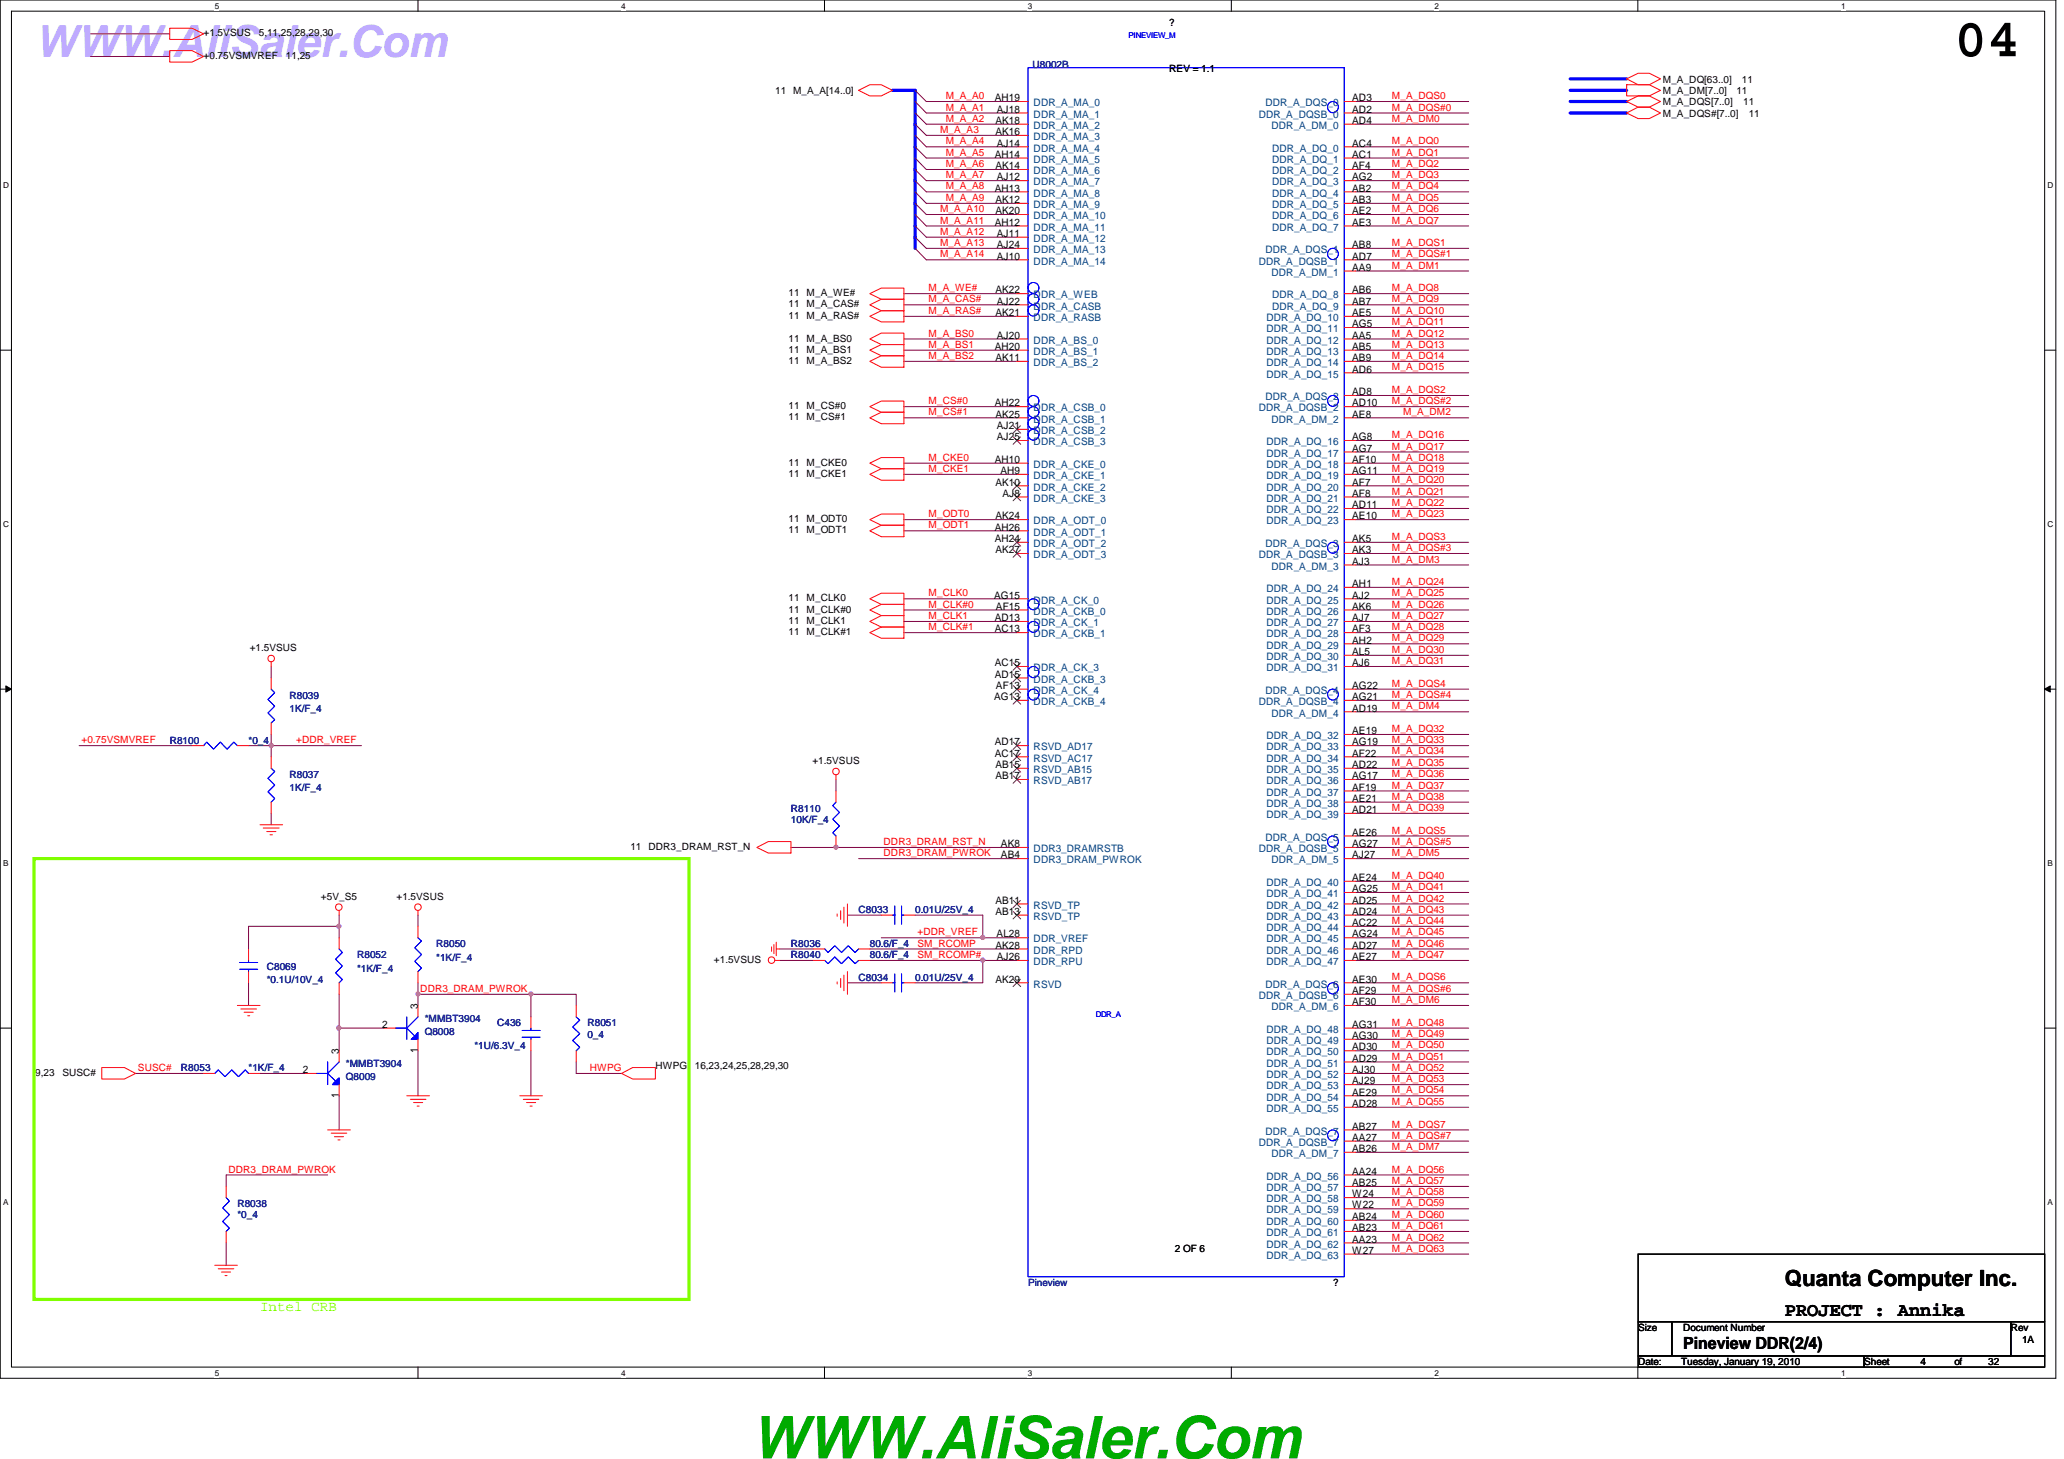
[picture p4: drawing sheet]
<svg xmlns="http://www.w3.org/2000/svg" width="297mm" height="210mm" viewBox="0 0 297 210" stroke-linecap="round" stroke-linejoin="round" font-family="sans-serif">
<path d="M0 0h295.9v198.3h-295.9zM1.6 1.6h292.7v195.1h-292.7z" fill="none" stroke="#000" stroke-width=".14"/>
<g fill="#fff">
<path d="M30.9 .2h.6v1.3h-.6z"/>
<path d="M30.9 196.8h.6v1.4h-.6z"/>
</g>
<path d="M60.2 0v1.6M60.2 196.7v1.6" fill="none" stroke="#000" stroke-width=".14"/>
<g fill="#fff">
<path d="M89.4 .2h.6v1.3h-.6z"/>
<path d="M89.4 196.8h.6v1.4h-.6z"/>
</g>
<path d="M118.7 0v1.6M118.7 196.7v1.6" fill="none" stroke="#000" stroke-width=".14"/>
<g fill="#fff">
<path d="M147.9 .2h.6v1.3h-.6z"/>
<path d="M147.9 196.8h.6v1.4h-.6z"/>
</g>
<path d="M177.2 0v1.6M177.2 196.7v1.6" fill="none" stroke="#000" stroke-width=".14"/>
<g fill="#fff">
<path d="M206.5 .2h.5v1.3h-.5z"/>
<path d="M206.5 196.8h.5v1.4h-.5z"/>
</g>
<path d="M235.7 0v1.6M235.7 196.7v1.6" fill="none" stroke="#000" stroke-width=".14"/>
<g fill="#fff">
<path d="M265 .2h.6v1.3h-.6z"/>
<path d="M265 196.8h.6v1.4h-.6z"/>
<path d="M.5 26h.8v1.3h-.8z"/>
<path d="M294.7 26h.8v1.3h-.8z"/>
<path d="M.5 74.8h.8v1.3h-.8z"/>
<path d="M294.7 74.8h.8v1.3h-.8z"/>
</g>
<path d="M0 50.4h1.6M294.3 50.4h1.6" fill="none" stroke="#000" stroke-width=".14"/>
<g fill="#fff">
<path d="M.5 123.5h.7v1.3h-.7z"/>
<path d="M294.7 123.5h.7v1.3h-.7z"/>
</g>
<path d="M0 99.1h1.6M.8 98.7l.8 .4-.8 .5zM294.3 99.1h1.6M294.3 99.1l.8-.4v.9z" fill="none" stroke="#000" stroke-width=".14"/>
<path d="M.8 98.7l.8 .4-.8 .5zM294.3 99.1l.8-.4v.9z" fill="#000"/>
<g fill="#fff">
<path d="M.5 172.3h.7v1.3h-.7z"/>
<path d="M294.7 172.3h.7v1.3h-.7z"/>
</g>
<path d="M0 147.9h1.6M294.3 147.9h1.6" fill="none" stroke="#000" stroke-width=".14"/>
<path d="M130.1 89.4h16.2M130.1 91h16.2M130.1 87.8h16.2M130.1 86.1h16.2M126.8 134.9h14.6M141.4 134.9h4.9M141.4 131.7v3.2" fill="none" stroke="#800040" stroke-width=".14"/>
<circle cx="141.4" cy="134.9" r=".3" fill="#f0f"/>
<circle cx="141.4" cy="134.9" r=".3" fill="none" stroke="#f0f" stroke-width=".14"/>
<path d="M130.1 48.8h16.2M130.1 50.4h16.2M130.1 52h16.2M130.1 58.5h16.2M130.1 60.1h16.2M112.2 136.5h4.8M112.2 138.2h4.8M125.2 136.5h21.1M125.2 138.2h16.2v3.2h-9.7M141.4 138.2h4.9M122 141.4h4.8" fill="none" stroke="#800040" stroke-width=".14"/>
<circle cx="141.4" cy="138.1" r=".3" fill="#f0f"/>
<circle cx="141.4" cy="138.1" r=".3" fill="none" stroke="#f0f" stroke-width=".14"/>
<g fill="none" stroke="#800040" stroke-width=".14">
<path d="M133.3 14.6h13M133.3 16.3h13M133.3 17.9h13M195.1 14.6h16.3M195.1 16.3h16.3M195.1 17.9h16.3M133.3 26h13M133.3 32.5h13M133.3 21.1h13M133.3 22.7h13M133.3 24.4h13M133.3 34.1h13"/>
<path d="M133.3 30.9h13M133.3 29.3h13M133.3 27.6h13M133.3 35.7h13M133.3 37.4h13M195.1 39h16.3M195.1 22.7h16.3M195.1 27.6h16.3M195.1 29.3h16.3M195.1 30.9h16.3M195.1 26h16.3M195.1 24.4h16.3"/>
<path d="M195.1 32.5h16.3M195.1 21.1h16.3M195.1 35.7h16.3M195.1 37.4h16.3M195.1 48.8h16.3M195.1 45.5h16.3M195.1 43.9h16.3M195.1 47.1h16.3M195.1 42.2h16.3M195.1 50.4h16.3M195.1 52h16.3M195.1 53.6h16.3"/>
<path d="M195.1 56.9h16.3M195.1 58.5h16.3M130.1 68.2h16.2M130.1 66.6h16.2M130.1 76.4h16.2M130.1 74.8h16.2M195.1 63.4h16.3M195.1 65h16.3M195.1 71.5h16.3M195.1 69.9h16.3M195.1 66.6h16.3M195.1 68.2h16.3"/>
<path d="M195.1 73.2h16.3M195.1 74.8h16.3M195.1 78h16.3M195.1 79.6h16.3M195.1 99.1h16.3M195.1 81.3h16.3M195.1 84.5h16.3M195.1 89.4h16.3M195.1 91h16.3M195.1 86.1h16.3M195.1 87.8h16.3M195.1 92.6h16.3"/>
<path d="M195.1 94.3h16.3M195.1 95.9h16.3M39 107.3v1.6M120.3 112.1v1.7M195.1 105.7h16.3M195.1 107.3h16.3M195.1 113.8h16.3M195.1 115.4h16.3M195.1 112.1h16.3M195.1 117h16.3M195.1 110.5h16.3M195.1 108.9h16.3"/>
<path d="M195.1 100.8h16.3M195.1 102.4h16.3M122 131.7h4.8M131.7 131.7h9.7M195.1 123.5h16.3M195.1 131.7h16.3M195.1 126.8h16.3M195.1 130h16.3M195.1 128.4h16.3M195.1 133.3h16.3M195.1 138.2h16.3M195.1 136.5h16.3"/>
<path d="M195.1 134.9h16.3M195.1 120.3h16.3M195.1 121.9h16.3M195.1 141.4h16.3M195.1 143h16.3M195.1 144.7h16.3M195.1 149.5h16.3M195.1 147.9h16.3M195.1 152.8h16.3M195.1 156h16.3M195.1 157.6h16.3M195.1 154.4h16.3"/>
<path d="M195.1 151.2h16.3M195.1 159.3h16.3M195.1 165.8h16.3M195.1 173.9h16.3M195.1 170.7h16.3M195.1 175.6h16.3M195.1 172.3h16.3M195.1 169h16.3M195.1 177.2h16.3M195.1 178.8h16.3M195.1 162.6h16.3M195.1 164.2h16.3"/>
<path d="M195.1 180.4h16.3"/>
</g>
<circle cx="39" cy="107.2" r=".31" fill="#f0f"/>
<circle cx="39" cy="107.2" r=".31" fill="none" stroke="#f0f" stroke-width=".14"/>
<path d="M13 4.9h11.4M133.3 19.5h13M130.1 42.2h16.2M130.1 43.9h16.2M130.1 45.5h16.2M195.1 60.1h16.3M39 95.9v1.6M39 117v1.7M39 105.7v1.6h13M120.3 121.9h26" fill="none" stroke="#800040" stroke-width=".14"/>
<path d="M128.4 13h3.3M226 11.3h8.1M226 13h8.1M226 14.6h8.1M226 16.3h8.1M131.7 34.1v1.6" fill="none" stroke="#00f" stroke-width=".47"/>
<circle cx="120.3" cy="121.9" r=".3" fill="#f0f"/>
<circle cx="120.3" cy="121.9" r=".3" fill="none" stroke="#f0f" stroke-width=".14"/>
<path d="M60.2 131.7v1.6M113.8 121.9h6.5M123.6 123.5h22.7M60.2 141.4v3.3M76.4 143h6.5v1.7M32.6 178.8v3.2M47.2 169h-14.6v1.7" fill="none" stroke="#800040" stroke-width=".14"/>
<path d="M131.7 13v21.1" fill="none" stroke="#00f" stroke-width=".47"/>
<circle cx="76.4" cy="143" r=".3" fill="#f0f"/>
<circle cx="76.4" cy="143" r=".3" fill="none" stroke="#f0f" stroke-width=".14"/>
<path d="M48.8 133.3v1.6M60.2 151.2v6.4M82.9 152.8v1.6h6.5" fill="none" stroke="#800040" stroke-width=".14"/>
<circle cx="48.8" cy="133.3" r=".3" fill="#f0f"/>
<circle cx="48.8" cy="133.3" r=".3" fill="none" stroke="#f0f" stroke-width=".14"/>
<path d="M55.3 147.9h-6.5v3.3" fill="none" stroke="#800040" stroke-width=".14"/>
<circle cx="48.8" cy="147.9" r=".31" fill="#f0f"/>
<circle cx="48.8" cy="147.9" r=".31" fill="none" stroke="#f0f" stroke-width=".14"/>
<path d="M37.4 154.4h6.5M48.8 157.6v5M48.8 143v4.9M60.2 143h16.2v3.3" fill="none" stroke="#800040" stroke-width=".14"/>
<circle cx="60.2" cy="143" r=".3" fill="#f0f"/>
<circle cx="60.2" cy="143" r=".3" fill="none" stroke="#f0f" stroke-width=".14"/>
<g fill="none" stroke="#800040" stroke-width=".14">
<path d="M13 8.1h11.4M131.7 17.9l1.6 1.6M131.7 16.3l1.6 1.6M131.7 19.5l1.6 1.6M131.7 14.6l1.6 1.7M131.7 13l1.6 1.6M131.7 30.9l1.6 1.6M131.7 26l1.6 1.6M131.7 21.1l1.6 1.6M131.7 32.5l1.6 1.6M131.7 24.4l1.6 1.6M131.7 27.6l1.6 1.7"/>
<path d="M131.7 29.3l1.6 1.6M131.7 22.7l1.6 1.7M131.7 34.1l1.6 1.6M131.7 35.7l1.6 1.7M11.4 107.3h16.2M35.8 107.3h3.2M48.8 131.7v1.6h-13v3.2M19.5 154.4h9.8M35.8 141.4v3.3M76.4 151.2v6.4"/>
</g>
<g fill="none" stroke="#f00" stroke-width=".14">
<path d="M24.4 4.1h3.2l1.7 .8-1.7 .8h-3.2zM24.4 7.3h3.2l1.7 .8-1.7 .8h-3.2zM123.6 13l1.6-.8h1.6l1.6 .8-1.6 .8h-1.6zM234.1 11.3l1.7-.8h1.6l1.6 .8-1.6 .9h-1.6zM234.1 14.6l1.7-.8h1.6l1.6 .8-1.6 .8h-1.6zM234.1 16.3l1.7-.9h1.6l1.6 .9-1.6 .8h-1.6zM234.1 12.2h3.3l1.6 .8-1.6 .8h-3.3zM125.2 42.2l1.6-.8h3.3v1.7h-3.3zM125.2 43.9l1.6-.8h3.3v1.6h-3.3zM125.2 45.5l1.6-.8h3.3v1.6h-3.3zM125.2 48.8l1.6-.9h3.3v1.7h-3.3zM125.2 50.4l1.6-.8h3.3v1.6h-3.3z"/>
<path d="M125.2 52l1.6-.8h3.3v1.6h-3.3zM125.2 58.5l1.6-.8h3.3v1.6h-3.3zM125.2 60.1l1.6-.8h3.3v1.7h-3.3zM125.2 66.6l1.6-.8h3.3v1.6h-3.3zM125.2 68.2l1.6-.8h3.3v1.7h-3.3zM125.2 74.8l1.6-.8h3.3v1.6h-3.3zM125.2 76.4l1.6-.8h3.3v1.6h-3.3zM39 95.2v.7M125.2 86.1l1.6-.8h3.3v1.7h-3.3zM125.2 87.8l1.6-.8h3.3v1.6h-3.3zM125.2 89.4l1.6-.8h3.3v1.6h-3.3zM125.2 91l1.6-.8h3.3v1.6h-3.3z"/>
<path d="M37.4 118.7h3.3M37.9 119.1h2.3M38.4 119.6h1.3M39 108.9v1.6M39 115.4v1.6M120.3 111.5v.6M38.9 120.1h.3M48.8 131v.7M60.2 131v.7M108.9 121.9l1.7-.8h3.2v1.6h-3.2zM111 136.2v.7M111.4 135.9v1.3"/>
<path d="M111.5 138.2h.7M111.7 135.6v1.9M111.7 136.5h.5M117 136.5h1.7M120.5 131.5v.3M121 131v1.3M121.5 130.5v2.3M122 139.8v3.2M122 130v3.3M123.6 136.5h1.6M14.6 153.6h3.3l1.6 .8-1.6 .8h-3.3zM29.3 154.4h1.6"/>
<path d="M34.2 144.7h3.2M34.7 145.2h2.2M35.1 145.6h1.3M35.6 146.1h.3M35.8 154.4h1.6M58.5 157.6h3.3M59.1 158.2h2.2M59.5 158.6h1.3M60 159.1h.3M74.8 157.6h3.3M75.3 158.2h2.3M75.8 158.6h1.3"/>
<path d="M76.3 159.1h.3M76.4 146.3v1.6M76.4 149.5v1.7M89.4 154.4l1.7-.8h3.2v1.6h-3.2zM120.5 141.3v.3M121 140.8v1.3M121.5 140.3v2.2M32.6 170.7v1.6M32.6 177.2v1.6M47.2 162.6h3.2M47.7 163h2.2M48.1 163.5h1.3"/>
<path d="M48.6 164h.3M30.9 182h3.3M31.4 182.5h2.3M31.9 183h1.3M32.4 183.5h.3"/>
<circle cx="39" cy="94.7" r=".47"/>
<circle cx="120.3" cy="111" r=".47"/>
<circle cx="48.8" cy="130.5" r=".47"/>
<circle cx="60.1" cy="130.5" r=".47"/>
<circle cx="111" cy="138.1" r=".47"/>
</g>
<path d="M235.8 180.4h58.5v9.8h-58.5zM235.8 190.2h4.8v4.9h-4.8zM235.8 195.1h32.5v1.6h-32.5zM240.6 190.2h48.8v4.9h-48.8zM268.3 195.1h26v1.6h-26zM289.4 190.2h4.9v4.9h-4.9z" fill="none" stroke="#000" stroke-width=".14"/>
<path d="M4.9 123.5h94.3v63.4h-94.3z" fill="none" stroke="#80ff00" stroke-width=".47"/>
<path d="M39 110.5l.5 .5-.9 1 .9 .9-.9 1 .9 1-.5 .5M118.7 136.5l.5 .5 .9-.9 1 .9 1-.9 1 .9 .5-.5M30.9 154.4l.5-.5 1 1 1-1 .9 1 1-1 .5 .5M75.1 149.2h2.6M75.1 148.3h2.6M76.4 147.9v.4M76.4 149.2v.3M32.6 172.3l.4 .5-1 1 1 1-1 .9 1 1-.4 .5" fill="none" stroke="#00f" stroke-width=".14"/>
<path d="M59.2 149.5l1-1v1z" fill-rule="evenodd" fill="#00f"/>
<path d="M56.9 147.9h1.6M58.5 146.3v3.2M59.2 149.5l1-1v1zM60.2 146.3l-1.7 1.6 1.2 1.2" fill="none" stroke="#00f" stroke-width=".14"/>
<path d="M59.2 149.5l1-1v1z" fill-rule="evenodd" fill="#00f"/>
<g fill="none" stroke="#00f" stroke-width=".14">
<path d="M148 9.7h45.5v174h-45.5zM29.3 107.3l.5-.5 .9 1 1-1 1 1 1-1 .5 .5M120.3 115.4l-.5 .5 1 1-1 1 1 .9-1 1 .5 .5M34.5 139.4h2.6M34.5 138.5h2.6M35.8 139.4v.4M35.8 138.2v.3M118.7 138.2l.5 .4 .9-.9 1 .9 1-.9 1 .9 .5-.4M128.4 131.7h.4M128.8 130.3v2.7M129.7 130.3v2.7M129.7 131.7h.4"/>
<path d="M56.9 147.9h1.6M58.5 146.3v3.2M59.2 149.5l1-1v1zM60.2 146.3l-1.7 1.6 1.2 1.2M82.9 146.3l.5 .5-1 .9 1 1-1 1 1 1-.5 .5"/>
<circle cx="191.8" cy="15.4" r=".79"/>
<circle cx="191.8" cy="36.5" r=".79"/>
<circle cx="148.7" cy="44.6" r=".79"/>
<circle cx="148.7" cy="43" r=".78"/>
<circle cx="148.7" cy="57.7" r=".78"/>
<circle cx="148.7" cy="41.4" r=".78"/>
<circle cx="148.7" cy="59.3" r=".78"/>
<circle cx="191.8" cy="57.7" r=".78"/>
<circle cx="148.7" cy="60.9" r=".79"/>
<circle cx="148.7" cy="62.5" r=".78"/>
<circle cx="191.8" cy="78.8" r=".78"/>
<circle cx="148.7" cy="96.7" r=".79"/>
<circle cx="148.7" cy="90.2" r=".78"/>
<circle cx="148.7" cy="99.9" r=".78"/>
<circle cx="148.7" cy="86.9" r=".78"/>
<circle cx="191.8" cy="99.9" r=".78"/>
<circle cx="191.8" cy="121.1" r=".79"/>
<circle cx="191.8" cy="142.2" r=".79"/>
<circle cx="191.8" cy="163.3" r=".78"/>
</g>
<g fill="none" stroke="#f00" stroke-width=".14">
<path d="M146.3 14.6h1.7M146.3 16.3h1.7M146.3 17.9h1.7M146.3 19.5h1.7M193.5 14.6h1.6M193.5 16.3h1.6M193.5 17.9h1.6M146.3 21.1h1.7M146.3 22.7h1.7M146.3 24.4h1.7M146.3 26h1.7M146.3 27.6h1.7"/>
<path d="M146.3 29.3h1.7M146.3 30.9h1.7M146.3 32.5h1.7M146.3 35.7h1.7M146.3 37.4h1.7M146.3 34.1h1.7M193.5 21.1h1.6M193.5 22.7h1.6M193.5 24.4h1.6M193.5 26h1.6M193.5 27.6h1.6M193.5 29.3h1.6"/>
<path d="M193.5 30.9h1.6M193.5 32.5h1.6M193.5 35.7h1.6M193.5 37.4h1.6M193.5 39h1.6M146.3 42.2h1.7M146.3 43.9h1.7M146.3 45.5h1.7M146.3 48.8h1.7M146.3 50.4h1.7M146.3 52h1.7M146.3 58.5h1.7"/>
<path d="M193.5 42.2h1.6M193.5 43.9h1.6M193.5 45.5h1.6M193.5 47.1h1.6M193.5 48.8h1.6M193.5 50.4h1.6M193.5 52h1.6M193.5 53.6h1.6M193.5 56.9h1.6M193.5 58.5h1.6M146.3 60.1h1.7M146.3 63.4h1.7"/>
<path d="M146.3 66.6h1.7M146.3 68.2h1.7M146.3 69.9h1.7M146.3 71.5h1.7M146.3 74.8h1.7M146.3 78h1.7M146.3 79.6h1.7M146.3 61.8h1.7M146.3 76.4h1.7M193.5 60.1h1.6M193.5 63.4h1.6M193.5 65h1.6"/>
<path d="M193.5 66.6h1.6M193.5 68.2h1.6M193.5 69.9h1.6M193.5 71.5h1.6M193.5 73.2h1.6M193.5 74.8h1.6M193.5 78h1.6M193.5 79.6h1.6M146.3 86.1h1.7M146.3 87.8h1.7M146.3 89.4h1.7M146.3 91h1.7"/>
<path d="M146.3 95.9h1.7M146.3 99.1h1.7M146.3 97.5h1.7M193.5 81.3h1.6M193.5 84.5h1.6M193.5 86.1h1.6M193.5 87.8h1.6M193.5 89.4h1.6M193.5 91h1.6M193.5 92.6h1.6M193.5 94.3h1.6M193.5 95.9h1.6"/>
<path d="M193.5 99.1h1.6M27.6 107.3h1.7M34.2 107.3h1.6M120.3 113.8v1.6M146.3 107.3h1.7M146.3 100.8h1.7M146.3 108.9h1.7M146.3 110.5h1.7M146.3 112.1h1.7M193.5 107.3h1.6M193.5 100.8h1.6M193.5 102.4h1.6"/>
<path d="M193.5 105.7h1.6M193.5 108.9h1.6M193.5 110.5h1.6M193.5 112.1h1.6M193.5 113.8h1.6M193.5 115.4h1.6M193.5 117h1.6M35.8 136.5v1.7M35.8 139.8v1.6M117 138.2h1.7M120.3 120.3v1.6M123.6 138.2h1.6"/>
<path d="M126.8 131.7h1.6M130.1 131.7h1.6M146.3 138.2h1.7M146.3 131.7h1.7M146.3 121.9h1.7M146.3 123.5h1.7M146.3 130h1.7M146.3 134.9h1.7M146.3 136.5h1.7M193.5 138.2h1.6M193.5 131.7h1.6M193.5 120.3h1.6"/>
<path d="M193.5 121.9h1.6M193.5 123.5h1.6M193.5 126.8h1.6M193.5 128.4h1.6M193.5 130h1.6M193.5 133.3h1.6M193.5 134.9h1.6M193.5 136.5h1.6M55.3 147.9h1.6M60.2 144.7v1.6M60.2 149.5v1.7M82.9 144.7v1.6"/>
<path d="M82.9 151.2v1.6M146.3 141.4h1.7M193.5 147.9h1.6M193.5 141.4h1.6M193.5 143h1.6M193.5 144.7h1.6M193.5 149.5h1.6M193.5 151.2h1.6M193.5 152.8h1.6M193.5 154.4h1.6M193.5 156h1.6M193.5 157.6h1.6"/>
<path d="M193.5 159.3h1.6M193.5 162.6h1.6M193.5 164.2h1.6M193.5 165.8h1.6M193.5 169h1.6M193.5 170.7h1.6M193.5 172.3h1.6M193.5 173.9h1.6M193.5 175.6h1.6M193.5 177.2h1.6M193.5 178.8h1.6M193.5 180.4h1.6"/>
</g>
<g fill="none" stroke="#804000" stroke-width=".14">
<path d="M145.8 61.3l1.1 1M145.8 62.9l1.1 1M145.8 69.4l1.1 1M145.8 71l1.1 1.1M145.8 77.5l1.1 1.1M145.8 79.1l1.1 1.1M146.9 61.3l-1.1 1M146.9 62.9l-1.1 1M146.9 69.4l-1.1 1M146.9 71l-1.1 1.1M146.9 77.5l-1.1 1.1M146.9 79.1l-1.1 1.1"/>
<path d="M145.8 95.4l1.1 1M145.8 97l1.1 1.1M145.8 98.6l1.1 1.1M146.9 95.4l-1.1 1M146.9 97l-1.1 1.1M146.9 98.6l-1.1 1.1M145.8 106.8l1.1 1M145.8 108.4l1.1 1M145.8 100.2l1.1 1.1M145.8 110l1.1 1.1M145.8 111.6l1.1 1.1M146.9 106.8l-1.1 1"/>
<path d="M146.9 108.4l-1.1 1M146.9 100.2l-1.1 1.1M146.9 110l-1.1 1.1M146.9 111.6l-1.1 1.1M145.8 129.5l1.1 1.1M145.8 131.1l1.1 1.1M146.9 129.5l-1.1 1.1M146.9 131.1l-1.1 1.1M145.8 140.9l1.1 1M146.9 140.9l-1.1 1"/>
</g>
<path d="M48.3 155.5l.5-.4v.9h-1z" fill-rule="evenodd" fill="#00f"/>
<path d="M45.5 154.4h1.7M47.2 152.8v3.2M48.3 155.5l.5-.4v.9h-1zM48.8 152.8l-1.6 1.6 1.1 1.1" fill="none" stroke="#00f" stroke-width=".14"/>
<path d="M48.3 155.5l.5-.4v.9h-1z" fill-rule="evenodd" fill="#00f"/>
<path d="M39 99.1l.5 .6-.9 .9 .9 1-.9 1 .9 .9-.5 .5M48.8 136.5l.5 .5-1 1 1 1-1 1 1 .9-.5 .5M60.2 134.9l.5 .5-1 1 1 .9-1 1 1 1-.5 .5M45.5 154.4h1.7M47.2 152.8v3.2M48.3 155.5l.5-.4v.9h-1zM48.8 152.8l-1.6 1.6 1.1 1.1M128.4 141.4h.4M128.8 140.1v2.6M129.7 140.1v2.6M129.7 141.4h.4" fill="none" stroke="#00f" stroke-width=".14"/>
<path d="M39 97.5v1.6M39 104v1.7M48.8 134.9v1.6M60.2 133.3v1.6M60.2 139.8v1.6M43.9 154.4h1.6M48.8 141.4v1.6M48.8 151.2v1.6M48.8 156v1.6M126.8 141.4h1.6M130.1 141.4h1.6" fill="none" stroke="#f00" stroke-width=".14"/>
<circle cx="141.4" cy="134.9" r=".3" fill="#f0f"/>
<circle cx="141.4" cy="134.9" r=".3" fill="none" stroke="#f0f" stroke-width=".14"/>
<circle cx="141.4" cy="138.1" r=".3" fill="#f0f"/>
<circle cx="141.4" cy="138.1" r=".3" fill="none" stroke="#f0f" stroke-width=".14"/>
<circle cx="39" cy="107.2" r=".31" fill="#f0f"/>
<circle cx="39" cy="107.2" r=".31" fill="none" stroke="#f0f" stroke-width=".14"/>
<circle cx="120.3" cy="121.9" r=".3" fill="#f0f"/>
<circle cx="120.3" cy="121.9" r=".3" fill="none" stroke="#f0f" stroke-width=".14"/>
<circle cx="76.4" cy="143" r=".3" fill="#f0f"/>
<circle cx="76.4" cy="143" r=".3" fill="none" stroke="#f0f" stroke-width=".14"/>
<circle cx="48.8" cy="133.3" r=".3" fill="#f0f"/>
<circle cx="48.8" cy="133.3" r=".3" fill="none" stroke="#f0f" stroke-width=".14"/>
<circle cx="48.8" cy="147.9" r=".31" fill="#f0f"/>
<circle cx="48.8" cy="147.9" r=".31" fill="none" stroke="#f0f" stroke-width=".14"/>
<circle cx="60.2" cy="143" r=".3" fill="#f0f"/>
<circle cx="60.2" cy="143" r=".3" fill="none" stroke="#f0f" stroke-width=".14"/>
<text font-size="8.5" fill="#00ab00" x="108.2" y="209.8">WWW.AliSaler.Com</text>
<text font-size="7.8" x="281.3" y="8.1">04</text>
<text font-size="6.3" fill="#bfabff" x="5.1" y="8.2">WWW.AliSaler.Com</text>
<text font-size="3.2" x="256.9" y="185">Quanta Computer Inc.</text>
<text font-size="2.8" x="256.9" y="189.3">PROJECT : Annika</text>
<text font-size="2.4" x="242.2" y="194.1">Pineview DDR(2/4)</text>
<text font-size="2.1" fill="#80ff00" x="37.4" y="188.6">Intel CRB</text>
<g font-size="1.5">
<text x="143.2" y="14.6">AH19</text>
<text x="143.3" y="17.8">AK18</text>
<text x="143.5" y="16.2">AJ18</text>
<text x="194.6" y="16.2">AD2</text>
<text x="194.6" y="17.8">AD4</text>
<text x="194.6" y="14.6">AD3</text>
<text x="143.2" y="22.7">AH14</text>
<text x="143.3" y="19.4">AK16</text>
<text x="143.5" y="21.1">AJ14</text>
<text x="194.6" y="21.1">AC4</text>
<text x="194.6" y="22.7">AC1</text>
<text x="143.2" y="27.6">AH13</text>
<text x="143.3" y="24.3">AK14</text>
<text x="143.3" y="29.2">AK12</text>
<text x="143.5" y="26">AJ12</text>
<text x="194.6" y="24.3">AF4</text>
<text x="194.6" y="26">AG2</text>
<text x="194.6" y="27.6">AB2</text>
<text x="194.6" y="29.2">AB3</text>
<text x="143.2" y="32.5">AH12</text>
<text x="143.3" y="30.8">AK20</text>
<text x="143.5" y="34.1">AJ11</text>
<text x="143.5" y="35.7">AJ24</text>
<text x="194.6" y="30.8">AE2</text>
<text x="194.6" y="32.5">AE3</text>
<text x="194.6" y="35.7">AB8</text>
<text x="143.5" y="37.3">AJ10</text>
<text x="194.6" y="37.3">AD7</text>
<text x="194.6" y="38.9">AA9</text>
<text x="143.3" y="42.2">AK22</text>
<text x="143.3" y="45.5">AK21</text>
<text x="143.5" y="43.8">AJ22</text>
<text x="194.6" y="45.5">AE5</text>
<text x="194.6" y="47.1">AG5</text>
<text x="194.6" y="42.2">AB6</text>
<text x="194.6" y="43.8">AB7</text>
<text x="143.2" y="50.3">AH20</text>
<text x="143.3" y="51.9">AK11</text>
<text x="143.5" y="48.7">AJ20</text>
<text x="194.6" y="48.7">AA5</text>
<text x="194.6" y="50.3">AB5</text>
<text x="194.6" y="51.9">AB9</text>
<text x="194.6" y="53.6">AD6</text>
<text x="143.2" y="58.5">AH22</text>
<text x="194.6" y="58.5">AD10</text>
<text x="194.6" y="56.9">AD8</text>
<text x="143.3" y="60.1">AK25</text>
<text x="143.5" y="61.7">AJ21</text>
<text x="143.5" y="63.3">AJ25</text>
<text x="194.6" y="63.3">AG8</text>
<text x="194.6" y="65">AG7</text>
<text x="194.6" y="60.1">AE8</text>
<text x="143.2" y="66.6">AH10</text>
<text x="143.3" y="69.8">AK10</text>
<text x="144" y="68.2">AH9</text>
<text x="144.3" y="71.5">AJ8</text>
<text x="194.6" y="66.6">AF10</text>
<text x="194.6" y="68.2">AG11</text>
<text x="194.6" y="69.8">AF7</text>
<text x="194.6" y="71.5">AF8</text>
<text x="143.2" y="76.3">AH26</text>
<text x="143.2" y="78">AH24</text>
<text x="143.3" y="74.7">AK24</text>
<text x="194.6" y="73.1">AD11</text>
<text x="194.6" y="74.7">AE10</text>
<text x="194.6" y="78">AK5</text>
<text x="143.3" y="79.6">AK27</text>
<text x="194.6" y="79.6">AK3</text>
<text x="194.6" y="81.2">AJ3</text>
<text x="143.1" y="86.1">AG15</text>
<text x="143.2" y="89.4">AD13</text>
<text x="143.3" y="87.7">AF15</text>
<text x="194.6" y="84.5">AH1</text>
<text x="194.6" y="86.1">AJ2</text>
<text x="194.6" y="87.7">AK6</text>
<text x="194.6" y="89.4">AJ7</text>
<text x="143.2" y="91">AC13</text>
<text x="143.2" y="95.8">AC15</text>
<text x="194.6" y="91">AF3</text>
<text x="194.6" y="92.6">AH2</text>
<text x="194.6" y="94.2">AL5</text>
<text x="194.6" y="95.8">AJ6</text>
<text x="143.1" y="100.7">AG13</text>
<text x="143.2" y="97.5">AD15</text>
<text x="143.3" y="99.1">AF13</text>
<text x="194.6" y="100.7">AG21</text>
<text x="194.6" y="99.1">AG22</text>
<text x="143.2" y="107.2">AD17</text>
<text x="194.6" y="105.6">AE19</text>
<text x="194.6" y="107.2">AG19</text>
<text x="194.6" y="102.4">AD19</text>
<text x="143.2" y="108.8">AC17</text>
<text x="143.3" y="110.5">AB15</text>
<text x="143.3" y="112.1">AB17</text>
<text x="194.6" y="108.8">AF22</text>
<text x="194.6" y="110.5">AD22</text>
<text x="194.6" y="112.1">AG17</text>
<text x="194.6" y="113.7">AF19</text>
<text x="194.6" y="115.4">AE21</text>
<text x="194.6" y="117">AD21</text>
<text x="144.1" y="123.5">AB4</text>
<text x="144.1" y="121.9">AK8</text>
<text x="194.6" y="121.9">AG27</text>
<text x="194.6" y="123.5">AJ27</text>
<text x="194.6" y="120.2">AE26</text>
<text x="143.3" y="130">AB11</text>
<text x="143.3" y="131.6">AB13</text>
<text x="194.6" y="126.7">AE24</text>
<text x="194.6" y="128.4">AG25</text>
<text x="194.6" y="130">AD25</text>
<text x="194.6" y="131.6">AD24</text>
<text x="143.3" y="136.5">AK28</text>
<text x="143.4" y="134.9">AL28</text>
<text x="194.6" y="133.2">AC22</text>
<text x="194.6" y="134.9">AG24</text>
<text x="194.6" y="136.5">AD27</text>
<text x="143.3" y="141.4">AK29</text>
<text x="143.5" y="138.1">AJ26</text>
<text x="194.6" y="143">AF29</text>
<text x="194.6" y="138.1">AE27</text>
<text x="194.6" y="141.4">AE30</text>
<text x="55" y="147.9">2</text>
<text x="60.1" y="145.2" transform="rotate(-90 60.1 145.2)">3</text>
<text x="194.6" y="147.9">AG31</text>
<text x="194.6" y="149.5">AG30</text>
<text x="194.6" y="144.6">AF30</text>
<text x="43.6" y="154.4">2</text>
<text x="48.8" y="151.6" transform="rotate(-90 48.8 151.6)">3</text>
<text x="60.1" y="151.5" transform="rotate(-90 60.1 151.5)">1</text>
<text x="194.6" y="151.1">AD30</text>
<text x="194.6" y="152.7">AD29</text>
<text x="194.6" y="154.4">AJ30</text>
<text x="194.6" y="156">AJ29</text>
<text x="48.8" y="158" transform="rotate(-90 48.8 158)">1</text>
<text x="194.6" y="157.6">AE29</text>
<text x="194.6" y="159.3">AD28</text>
<text x="194.6" y="164.1">AA27</text>
<text x="194.6" y="165.7">AB26</text>
<text x="194.6" y="162.5">AB27</text>
<text x="194.6" y="169">AA24</text>
<text x="194.6" y="170.6">AB25</text>
<text x="194.6" y="172.3">W24</text>
<text x="194.6" y="173.9">W22</text>
<text x="194.6" y="175.5">AB24</text>
<text x="194.6" y="177.1">AB23</text>
<text x="194.6" y="178.8">AA23</text>
<text x="194.6" y="180.4">W27</text>
</g>
<g font-size="1.5" fill="#004080">
<text x="148.8" y="15.3">DDR_A_MA_0</text>
<text x="148.8" y="16.9">DDR_A_MA_1</text>
<text x="181.1" y="16.9">DDR_A_DQSB_0</text>
<text x="182.1" y="15.3">DDR_A_DQS_0</text>
<text x="148.8" y="18.5">DDR_A_MA_2</text>
<text x="148.8" y="20.2">DDR_A_MA_3</text>
<text x="148.8" y="21.8">DDR_A_MA_4</text>
<text x="148.8" y="23.4">DDR_A_MA_5</text>
<text x="183" y="18.5">DDR_A_DM_0</text>
<text x="183.1" y="21.8">DDR_A_DQ_0</text>
<text x="183.1" y="23.4">DDR_A_DQ_1</text>
<text x="148.8" y="25.1">DDR_A_MA_6</text>
<text x="148.8" y="26.7">DDR_A_MA_7</text>
<text x="148.8" y="28.3">DDR_A_MA_8</text>
<text x="148.8" y="29.9">DDR_A_MA_9</text>
<text x="183.1" y="25.1">DDR_A_DQ_2</text>
<text x="183.1" y="26.7">DDR_A_DQ_3</text>
<text x="183.1" y="28.3">DDR_A_DQ_4</text>
<text x="183.1" y="29.9">DDR_A_DQ_5</text>
<text x="148.8" y="31.5">DDR_A_MA_10</text>
<text x="148.8" y="33.2">DDR_A_MA_11</text>
<text x="148.8" y="34.8">DDR_A_MA_12</text>
<text x="183.1" y="31.5">DDR_A_DQ_6</text>
<text x="183.1" y="33.2">DDR_A_DQ_7</text>
<text x="148.8" y="36.4">DDR_A_MA_13</text>
<text x="148.8" y="38.1">DDR_A_MA_14</text>
<text x="181.1" y="38.1">DDR_A_DQSB_1</text>
<text x="182.1" y="36.4">DDR_A_DQS_1</text>
<text x="183" y="39.7">DDR_A_DM_1</text>
<text x="148.8" y="42.9">DDR_A_WEB</text>
<text x="148.8" y="44.5">DDR_A_CASB</text>
<text x="148.8" y="46.2">DDR_A_RASB</text>
<text x="182.3" y="46.2">DDR_A_DQ_10</text>
<text x="182.3" y="47.8">DDR_A_DQ_11</text>
<text x="183.1" y="42.9">DDR_A_DQ_8</text>
<text x="183.1" y="44.5">DDR_A_DQ_9</text>
<text x="148.8" y="49.4">DDR_A_BS_0</text>
<text x="148.8" y="51.1">DDR_A_BS_1</text>
<text x="148.8" y="52.7">DDR_A_BS_2</text>
<text x="182.3" y="49.4">DDR_A_DQ_12</text>
<text x="182.3" y="51.1">DDR_A_DQ_13</text>
<text x="182.3" y="52.7">DDR_A_DQ_14</text>
<text x="148.8" y="59.2">DDR_A_CSB_0</text>
<text x="181.1" y="59.2">DDR_A_DQSB_2</text>
<text x="182.1" y="57.6">DDR_A_DQS_2</text>
<text x="182.3" y="54.3">DDR_A_DQ_15</text>
<text x="148.8" y="60.8">DDR_A_CSB_1</text>
<text x="148.8" y="62.4">DDR_A_CSB_2</text>
<text x="148.8" y="64.1">DDR_A_CSB_3</text>
<text x="182.3" y="64.1">DDR_A_DQ_16</text>
<text x="182.3" y="65.7">DDR_A_DQ_17</text>
<text x="183" y="60.8">DDR_A_DM_2</text>
<text x="148.8" y="67.3">DDR_A_CKE_0</text>
<text x="148.8" y="68.9">DDR_A_CKE_1</text>
<text x="148.8" y="70.6">DDR_A_CKE_2</text>
<text x="182.3" y="67.3">DDR_A_DQ_18</text>
<text x="182.3" y="68.9">DDR_A_DQ_19</text>
<text x="182.3" y="70.6">DDR_A_DQ_20</text>
<text x="148.8" y="72.2">DDR_A_CKE_3</text>
<text x="148.8" y="75.4">DDR_A_ODT_0</text>
<text x="148.8" y="77">DDR_A_ODT_1</text>
<text x="182.3" y="72.2">DDR_A_DQ_21</text>
<text x="182.3" y="73.8">DDR_A_DQ_22</text>
<text x="182.3" y="75.4">DDR_A_DQ_23</text>
<text x="148.8" y="78.7">DDR_A_ODT_2</text>
<text x="148.8" y="80.3">DDR_A_ODT_3</text>
<text x="181.1" y="80.3">DDR_A_DQSB_3</text>
<text x="182.1" y="78.7">DDR_A_DQS_3</text>
<text x="183" y="82">DDR_A_DM_3</text>
<text x="148.8" y="86.8">DDR_A_CK_0</text>
<text x="148.8" y="88.4">DDR_A_CKB_0</text>
<text x="182.3" y="85.2">DDR_A_DQ_24</text>
<text x="182.3" y="86.8">DDR_A_DQ_25</text>
<text x="182.3" y="88.4">DDR_A_DQ_26</text>
<text x="148.8" y="90.1">DDR_A_CK_1</text>
<text x="148.8" y="91.7">DDR_A_CKB_1</text>
<text x="182.3" y="90.1">DDR_A_DQ_27</text>
<text x="182.3" y="91.7">DDR_A_DQ_28</text>
<text x="182.3" y="93.3">DDR_A_DQ_29</text>
<text x="182.3" y="95">DDR_A_DQ_30</text>
<text x="148.8" y="96.6">DDR_A_CK_3</text>
<text x="148.8" y="98.2">DDR_A_CKB_3</text>
<text x="148.8" y="99.8">DDR_A_CK_4</text>
<text x="148.8" y="101.4">DDR_A_CKB_4</text>
<text x="181.1" y="101.4">DDR_A_DQSB_4</text>
<text x="182.1" y="99.8">DDR_A_DQS_4</text>
<text x="182.3" y="96.6">DDR_A_DQ_31</text>
<text x="148.8" y="107.9">RSVD_AD17</text>
<text x="182.3" y="106.3">DDR_A_DQ_32</text>
<text x="182.3" y="107.9">DDR_A_DQ_33</text>
<text x="183" y="103.1">DDR_A_DM_4</text>
<text x="148.8" y="109.6">RSVD_AC17</text>
<text x="148.8" y="111.2">RSVD_AB15</text>
<text x="148.8" y="112.8">RSVD_AB17</text>
<text x="182.3" y="109.6">DDR_A_DQ_34</text>
<text x="182.3" y="111.2">DDR_A_DQ_35</text>
<text x="182.3" y="112.8">DDR_A_DQ_36</text>
<text x="182.3" y="114.5">DDR_A_DQ_37</text>
<text x="182.3" y="116.1">DDR_A_DQ_38</text>
<text x="182.3" y="117.7">DDR_A_DQ_39</text>
<text x="148.8" y="124.2">DDR3_DRAM_PWROK</text>
<text x="148.8" y="122.6">DDR3_DRAMRSTB</text>
<text x="181.1" y="122.6">DDR_A_DQSB_5</text>
<text x="182.1" y="120.9">DDR_A_DQS_5</text>
<text x="183" y="124.2">DDR_A_DM_5</text>
<text x="148.8" y="130.7">RSVD_TP</text>
<text x="182.3" y="127.5">DDR_A_DQ_40</text>
<text x="182.3" y="129.1">DDR_A_DQ_41</text>
<text x="182.3" y="130.7">DDR_A_DQ_42</text>
<text x="148.8" y="132.3">RSVD_TP</text>
<text x="148.8" y="135.6">DDR_VREF</text>
<text x="148.8" y="137.2">DDR_RPD</text>
<text x="182.3" y="132.3">DDR_A_DQ_43</text>
<text x="182.3" y="133.9">DDR_A_DQ_44</text>
<text x="182.3" y="135.6">DDR_A_DQ_45</text>
<text x="182.3" y="137.2">DDR_A_DQ_46</text>
<text x="148.8" y="138.9">DDR_RPU</text>
<text x="148.8" y="142.1">RSVD</text>
<text x="181.1" y="143.7">DDR_A_DQSB_6</text>
<text x="182.1" y="142.1">DDR_A_DQS_6</text>
<text x="182.3" y="138.9">DDR_A_DQ_47</text>
<text x="182.3" y="148.6">DDR_A_DQ_48</text>
<text x="183" y="145.3">DDR_A_DM_6</text>
<text x="182.3" y="150.2">DDR_A_DQ_49</text>
<text x="182.3" y="151.8">DDR_A_DQ_50</text>
<text x="182.3" y="153.5">DDR_A_DQ_51</text>
<text x="182.3" y="155.1">DDR_A_DQ_52</text>
<text x="182.3" y="156.7">DDR_A_DQ_53</text>
<text x="182.3" y="158.3">DDR_A_DQ_54</text>
<text x="182.3" y="160">DDR_A_DQ_55</text>
<text x="181.1" y="164.8">DDR_A_DQSB_7</text>
<text x="182.1" y="163.2">DDR_A_DQS_7</text>
<text x="183" y="166.5">DDR_A_DM_7</text>
<text x="182.3" y="169.7">DDR_A_DQ_56</text>
<text x="182.3" y="171.4">DDR_A_DQ_57</text>
<text x="182.3" y="173">DDR_A_DQ_58</text>
<text x="182.3" y="174.6">DDR_A_DQ_59</text>
<text x="182.3" y="176.2">DDR_A_DQ_60</text>
<text x="182.3" y="177.8">DDR_A_DQ_61</text>
<text x="182.3" y="179.5">DDR_A_DQ_62</text>
<text x="182.3" y="181.1">DDR_A_DQ_63</text>
</g>
<g font-size="1.4">
<text x="29.3" y="5.2">+1.5VSUS</text>
<text x="37.3" y="5.2">5,11,25,28,29,30</text>
<text x="168.3" y="3.8">?</text>
<text x="29.3" y="8.5">+0.75VSMVREF</text>
<text x="41.1" y="8.5">11,25</text>
<text x="168.3" y="10.3">REV = 1.1</text>
<text x="239.3" y="11.9">M_A_DQ[63..0]</text>
<text x="250.7" y="11.9">11</text>
<text x="111.5" y="13.5">11 M_A_A[14..0]</text>
<text x="239.3" y="15.2">M_A_DQS[7..0]</text>
<text x="239.3" y="16.8">M_A_DQS#[7..0]</text>
<text x="239.3" y="13.5">M_A_DM[7..0]</text>
<text x="249.9" y="13.5">11</text>
<text x="250.9" y="15.2">11</text>
<text x="251.7" y="16.8">11</text>
<text x="113.5" y="42.6">11 M_A_WE#</text>
<text x="113.5" y="44.2">11 M_A_CAS#</text>
<text x="113.5" y="45.9">11 M_A_RAS#</text>
<text x="113.5" y="49.1">11 M_A_BS0</text>
<text x="113.5" y="50.8">11 M_A_BS1</text>
<text x="113.5" y="52.4">11 M_A_BS2</text>
<text x="113.5" y="58.9">11 M_CS#0</text>
<text x="113.5" y="60.5">11 M_CS#1</text>
<text x="113.5" y="67">11 M_CKE0</text>
<text x="113.5" y="68.6">11 M_CKE1</text>
<text x="113.5" y="75.1">11 M_ODT0</text>
<text x="113.5" y="76.8">11 M_ODT1</text>
<text x="113.5" y="86.5">11 M_CLK0</text>
<text x="113.5" y="88.1">11 M_CLK#0</text>
<text x="113.5" y="89.8">11 M_CLK1</text>
<text x="35.9" y="93.7">+1.5VSUS</text>
<text x="113.5" y="91.4">11 M_CLK#1</text>
<text x="116.9" y="109.9">+1.5VSUS</text>
<text x="90.7" y="122.3">11</text>
<text x="93.3" y="122.3">DDR3_DRAM_RST_N</text>
<text x="46.2" y="129.5">+5V_S5</text>
<text x="57.1" y="129.5">+1.5VSUS</text>
<text x="102.7" y="138.6">+1.5VSUS</text>
<text x="5.1" y="154.8">9,23</text>
<text x="9" y="154.8">SUSC#</text>
<text x="94.3" y="153.8">HWPG</text>
<text x="100" y="153.8">16,23,24,25,28,29,30</text>
<text x="169.1" y="180.2">2 OF 6</text>
<text x="191.9" y="185">?</text>
<text x="235.8" y="191.5">Size</text>
<text x="242.2" y="191.5">Document Number</text>
<text x="289.4" y="191.5">Rev</text>
<text x="235.8" y="196.4">Date:</text>
<text x="241.9" y="196.4">Tuesday, January 19, 2010</text>
<text x="268.3" y="196.4">Sheet</text>
<text x="276.4" y="196.4">4</text>
<text x="281.3" y="196.4">of</text>
<text x="286.1" y="196.4">32</text>
<text x="291" y="193.2">1A</text>
</g>
<g font-size="1.4" fill="#000080">
<text x="148.6" y="9.8">U8002B</text>
<text x="41.7" y="100.5">R8039</text>
<text x="24.4" y="107">R8100</text>
<text x="35.8" y="107">*0_4</text>
<text x="41.7" y="102.4">1K/F_4</text>
<text x="41.7" y="111.9">R8037</text>
<text x="41.7" y="113.8">1K/F_4</text>
<text x="113.8" y="116.8">R8110</text>
<text x="113.8" y="118.4">10K/F_4</text>
<text x="123.6" y="131.4">C8033</text>
<text x="131.7" y="131.4">0.01U/25V_4</text>
<text x="51.4" y="137.9">R8052</text>
<text x="62.8" y="136.3">R8050</text>
<text x="113.8" y="136.3">R8036</text>
<text x="113.8" y="137.9">R8040</text>
<text x="125.2" y="136.3">80.6/F_4</text>
<text x="125.2" y="137.9">80.6/F_4</text>
<text x="38.4" y="139.5">C8069</text>
<text x="38.4" y="141.5">*0.1U/10V_4</text>
<text x="51.4" y="139.8">*1K/F_4</text>
<text x="62.8" y="138.2">*1K/F_4</text>
<text x="123.6" y="141.1">C8034</text>
<text x="131.7" y="141.1">0.01U/25V_4</text>
<text x="61.1" y="148.9">Q8008</text>
<text x="61.1" y="147">*MMBT3904</text>
<text x="71.5" y="147.7">C436</text>
<text x="84.5" y="147.7">R8051</text>
<text x="84.5" y="149.3">0_4</text>
<text x="26" y="154.1">R8053</text>
<text x="35.8" y="154.1">*1K/F_4</text>
<text x="49.8" y="155.4">Q8009</text>
<text x="49.8" y="153.5">*MMBT3904</text>
<text x="68.3" y="150.9">*1U/6.3V_4</text>
<text x="34.2" y="173.7">R8038</text>
<text x="34.2" y="175.3">*0_4</text>
<text x="148" y="185">Pineview</text>
</g>
<g font-size="1.4" fill="#f00">
<text x="136.1" y="14.3">M_A_A0</text>
<text x="136.1" y="15.9">M_A_A1</text>
<text x="136.1" y="17.5">M_A_A2</text>
<text x="200.3" y="14.3">M_A_DQS0</text>
<text x="200.3" y="15.9">M_A_DQS#0</text>
<text x="200.3" y="17.5">M_A_DM0</text>
<text x="135.3" y="19.1">M_A_A3</text>
<text x="136.1" y="20.8">M_A_A4</text>
<text x="136.1" y="22.4">M_A_A5</text>
<text x="200.3" y="22.4">M_A_DQ1</text>
<text x="200.3" y="20.8">M_A_DQ0</text>
<text x="136.1" y="25.7">M_A_A7</text>
<text x="136.1" y="24">M_A_A6</text>
<text x="136.1" y="28.9">M_A_A9</text>
<text x="136.1" y="27.3">M_A_A8</text>
<text x="200.3" y="27.3">M_A_DQ4</text>
<text x="200.3" y="28.9">M_A_DQ5</text>
<text x="200.3" y="25.7">M_A_DQ3</text>
<text x="200.3" y="24">M_A_DQ2</text>
<text x="135.3" y="32.2">M_A_A11</text>
<text x="135.3" y="33.8">M_A_A12</text>
<text x="135.3" y="30.5">M_A_A10</text>
<text x="135.3" y="35.4">M_A_A13</text>
<text x="200.3" y="30.5">M_A_DQ6</text>
<text x="200.3" y="32.2">M_A_DQ7</text>
<text x="200.3" y="35.4">M_A_DQS1</text>
<text x="133.6" y="41.9">M_A_WE#</text>
<text x="135.3" y="37">M_A_A14</text>
<text x="200.3" y="38.7">M_A_DM1</text>
<text x="200.3" y="41.9">M_A_DQ8</text>
<text x="200.3" y="37">M_A_DQS#1</text>
<text x="133.6" y="43.5">M_A_CAS#</text>
<text x="133.6" y="45.2">M_A_RAS#</text>
<text x="200.3" y="45.2">M_A_DQ10</text>
<text x="200.3" y="43.5">M_A_DQ9</text>
<text x="200.3" y="46.8">M_A_DQ11</text>
<text x="133.6" y="48.4">M_A_BS0</text>
<text x="133.6" y="50">M_A_BS1</text>
<text x="133.6" y="51.6">M_A_BS2</text>
<text x="200.3" y="48.4">M_A_DQ12</text>
<text x="200.3" y="50">M_A_DQ13</text>
<text x="200.3" y="51.6">M_A_DQ14</text>
<text x="200.3" y="53.3">M_A_DQ15</text>
<text x="133.6" y="58.2">M_CS#0</text>
<text x="133.6" y="59.8">M_CS#1</text>
<text x="200.3" y="56.6">M_A_DQS2</text>
<text x="200.3" y="58.2">M_A_DQS#2</text>
<text x="201.9" y="59.8">M_A_DM2</text>
<text x="200.3" y="63">M_A_DQ16</text>
<text x="200.3" y="64.7">M_A_DQ17</text>
<text x="133.6" y="67.9">M_CKE1</text>
<text x="133.6" y="66.3">M_CKE0</text>
<text x="200.3" y="71.2">M_A_DQ21</text>
<text x="200.3" y="69.6">M_A_DQ20</text>
<text x="200.3" y="66.3">M_A_DQ18</text>
<text x="200.3" y="67.9">M_A_DQ19</text>
<text x="133.6" y="76">M_ODT1</text>
<text x="133.6" y="74.4">M_ODT0</text>
<text x="200.3" y="72.8">M_A_DQ22</text>
<text x="200.3" y="74.4">M_A_DQ23</text>
<text x="200.3" y="77.7">M_A_DQS3</text>
<text x="200.3" y="79.3">M_A_DQS#3</text>
<text x="200.3" y="80.9">M_A_DM3</text>
<text x="133.6" y="89.1">M_CLK1</text>
<text x="133.6" y="87.4">M_CLK#0</text>
<text x="133.6" y="85.8">M_CLK0</text>
<text x="200.3" y="84.2">M_A_DQ24</text>
<text x="200.3" y="89.1">M_A_DQ27</text>
<text x="200.3" y="85.8">M_A_DQ25</text>
<text x="200.3" y="87.4">M_A_DQ26</text>
<text x="133.6" y="90.7">M_CLK#1</text>
<text x="200.3" y="90.7">M_A_DQ28</text>
<text x="200.3" y="92.3">M_A_DQ29</text>
<text x="200.3" y="93.9">M_A_DQ30</text>
<text x="200.3" y="95.5">M_A_DQ31</text>
<text x="200.3" y="98.8">M_A_DQS4</text>
<text x="200.3" y="100.4">M_A_DQS#4</text>
<text x="11.7" y="106.9">+0.75VSMVREF</text>
<text x="42.6" y="106.9">+DDR_VREF</text>
<text x="200.3" y="105.3">M_A_DQ32</text>
<text x="200.3" y="106.9">M_A_DQ33</text>
<text x="200.3" y="102.1">M_A_DM4</text>
<text x="200.3" y="113.5">M_A_DQ37</text>
<text x="200.3" y="111.8">M_A_DQ36</text>
<text x="200.3" y="110.2">M_A_DQ35</text>
<text x="200.3" y="108.5">M_A_DQ34</text>
<text x="200.3" y="115.1">M_A_DQ38</text>
<text x="200.3" y="116.7">M_A_DQ39</text>
<text x="200.3" y="119.9">M_A_DQS5</text>
<text x="127.2" y="121.6">DDR3_DRAM_RST_N</text>
<text x="127.2" y="123.2">DDR3_DRAM_PWROK</text>
<text x="200.3" y="123.2">M_A_DM5</text>
<text x="200.3" y="121.6">M_A_DQS#5</text>
<text x="200.3" y="131.3">M_A_DQ43</text>
<text x="200.3" y="126.4">M_A_DQ40</text>
<text x="200.3" y="129.7">M_A_DQ42</text>
<text x="200.3" y="128.1">M_A_DQ41</text>
<text x="132" y="134.6">+DDR_VREF</text>
<text x="132" y="136.2">SM_RCOMP</text>
<text x="132" y="137.8">SM_RCOMP#</text>
<text x="200.3" y="132.9">M_A_DQ44</text>
<text x="200.3" y="137.8">M_A_DQ47</text>
<text x="200.3" y="136.2">M_A_DQ46</text>
<text x="200.3" y="134.6">M_A_DQ45</text>
<text x="60.5" y="142.7">DDR3_DRAM_PWROK</text>
<text x="200.3" y="141.1">M_A_DQS6</text>
<text x="200.3" y="142.7">M_A_DQS#6</text>
<text x="200.3" y="144.3">M_A_DM6</text>
<text x="200.3" y="149.2">M_A_DQ49</text>
<text x="200.3" y="147.6">M_A_DQ48</text>
<text x="19.9" y="154.1">SUSC#</text>
<text x="84.9" y="154.1">HWPG</text>
<text x="200.3" y="152.4">M_A_DQ51</text>
<text x="200.3" y="155.7">M_A_DQ53</text>
<text x="200.3" y="154.1">M_A_DQ52</text>
<text x="200.3" y="150.8">M_A_DQ50</text>
<text x="200.3" y="157.3">M_A_DQ54</text>
<text x="200.3" y="159">M_A_DQ55</text>
<text x="200.3" y="165.4">M_A_DM7</text>
<text x="200.3" y="162.2">M_A_DQS7</text>
<text x="200.3" y="163.8">M_A_DQS#7</text>
<text x="32.9" y="168.7">DDR3_DRAM_PWROK</text>
<text x="200.3" y="173.6">M_A_DQ59</text>
<text x="200.3" y="170.3">M_A_DQ57</text>
<text x="200.3" y="172">M_A_DQ58</text>
<text x="200.3" y="168.7">M_A_DQ56</text>
<text x="200.3" y="175.2">M_A_DQ60</text>
<text x="200.3" y="176.8">M_A_DQ61</text>
<text x="200.3" y="178.5">M_A_DQ62</text>
<text x="200.3" y="180.1">M_A_DQ63</text>
</g>
<g font-size="1.2">
<text x="30.9" y="1.2">5</text>
<text x="89.4" y="1.2">4</text>
<text x="147.9" y="1.2">3</text>
<text x="206.5" y="1.2">2</text>
<text x="265" y="1.2">1</text>
<text x=".5" y="27.1">D</text>
<text x="294.7" y="27.1">D</text>
<text x=".5" y="75.8">C</text>
<text x="294.7" y="75.8">C</text>
<text x=".5" y="124.6">B</text>
<text x="294.7" y="124.6">B</text>
<text x=".5" y="173.4">A</text>
<text x="294.7" y="173.4">A</text>
<text x="30.9" y="197.9">5</text>
<text x="89.4" y="197.9">4</text>
<text x="147.9" y="197.9">3</text>
<text x="206.5" y="197.9">2</text>
<text x="265" y="197.9">1</text>
</g>
<g font-size="1.1" fill="#00f">
<text x="162.4" y="5.5">PINEVIEW_M</text>
<text x="157.7" y="146.3">DDR_A</text>
</g>
</svg>
